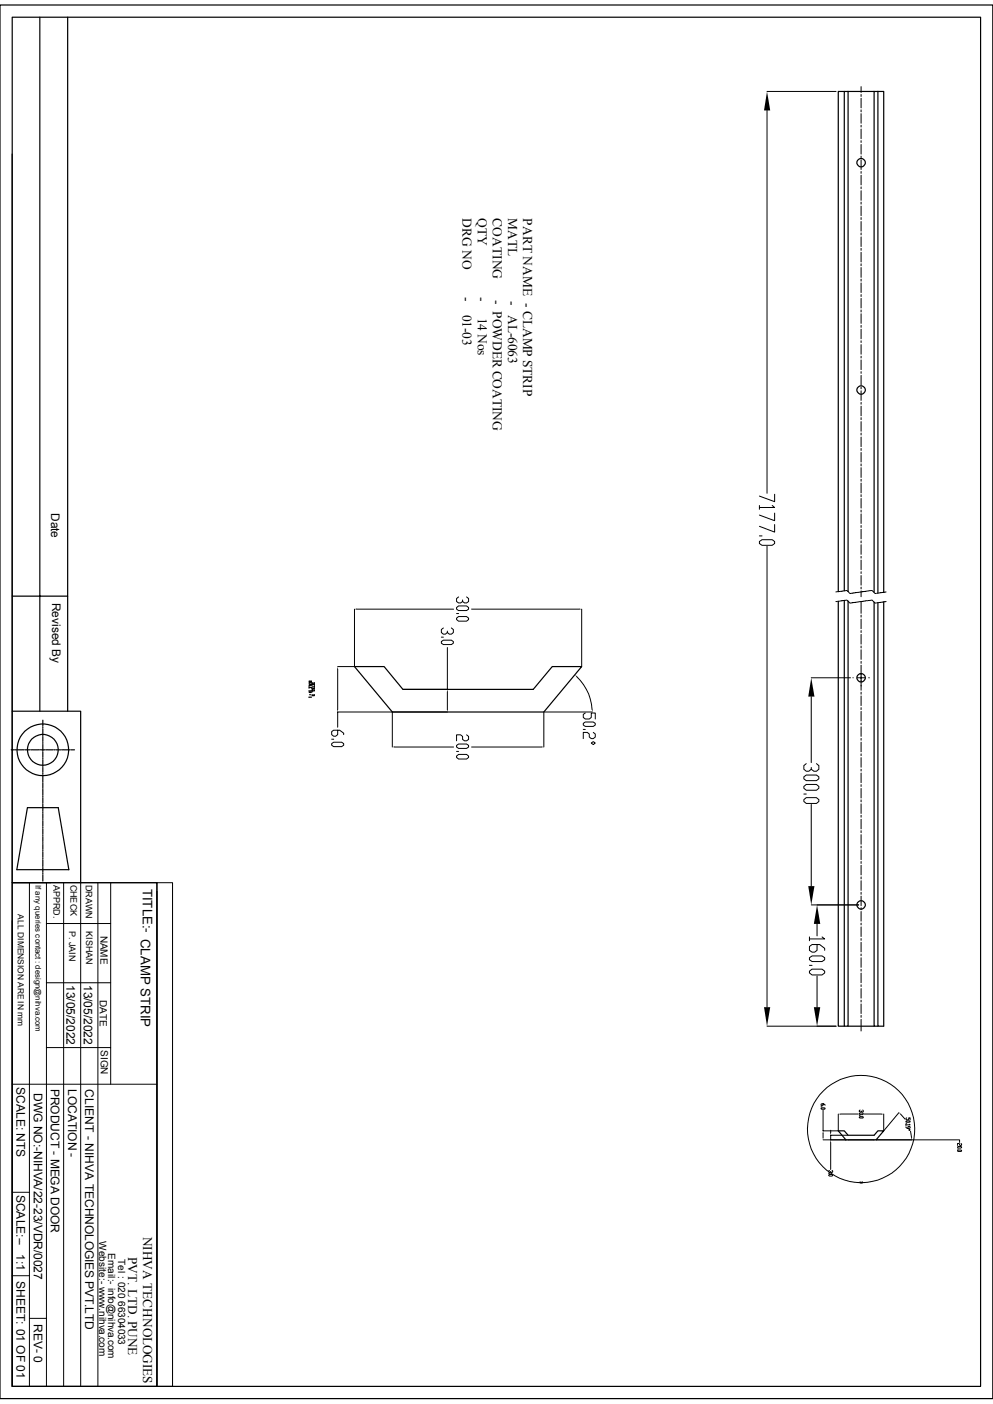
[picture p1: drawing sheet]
<svg xmlns="http://www.w3.org/2000/svg" width="210mm" height="297mm" viewBox="0 0 210 297" stroke-linecap="round" stroke-linejoin="round" font-family="sans-serif">
<g fill="none" stroke="#000" stroke-width=".25">
<path d="M0 1.1h210v294.8h-210zM2.6 3.6h204.8v289.7h-204.8zM8.4 3.6v146.9M14.3 3.6v146.9M178.6 19.3h-1.3v105.9M179.4 19.3h-.8v105.7M179.4 19.3v105.8M179.4 19.3h5.5M185.7 19.3h1.2v106M185.7 19.3h-.8v106M185.7 19.3v106.2M2.6 32.6v117.9h14.5v36.2"/>
<path d="M2.6 126.1h11.7M177.3 127.2v89.9h1.3M178.6 127v90.1h.8v-89.9M184.9 127.4v89.7h.8M186.9 127.3v89.8h-1.2v-89.6M2.4 158.6h.6M2.6 150.5v36.2M3.3 158.6h.2M3.7 158.6h1M4.9 158.6h.2M5.3 158.6h1M6.5 158.6h.2"/>
<path d="M6.9 158.6h1.1M8.1 158.6h.2M8.6 158.6h1M9.1 152.4v1.2M9.1 153.8v.2M9.1 154.2v1M9.1 155.4v.2M9.1 155.8v1M9.1 157.1v.2M9.1 157.5v1M9.1 158.7v.2M9.1 159.1v1"/>
<path d="M9.8 158.6h.2M10.2 158.6h1M11.4 158.6h.2M11.8 158.6h1M13 158.6h.3M13.4 158.6h1M14.6 158.6h.3M15.1 158.6h.6M75 141h6.2l4 4.8h27.6l4-4.8h6.2l-8 9.6h-32zM5.8 170.9h6.5l2.3 13.1h-11zM9.1 160.3v.2M9.1 160.7v1.1"/>
<path d="M9.1 161.9v.2M9.1 162.3v1.1M9.1 163.6v.2M9.1 164v1M9.1 165.2v.2M9.1 165.6v1M9.1 166.8v.2M9.1 167.2v1M9.1 168.4v.3M9.1 168.9v1M9.1 170.1v.2M9.1 170.5v1"/>
<path d="M9.1 171.7v.2M9.1 172.1v1M9.1 173.4v.1M9.1 173.7v1.1M9.1 175v.2M9.1 175.4v1M9.1 176.6v.2M9.1 177v1M9.1 178.2v.2M9.1 178.6v1.1M9.1 179.9v.1M2.6 186.7h30.6v106.6h-30.6z"/>
<path d="M2.6 194.8v98.5M9.1 185.2v1.2M9.1 180.3v1M9.1 181.5v.2M9.1 181.9v1M9.1 183.1v.2M9.1 183.5v1M9.1 184.7v.3M179.4 217.1h5.5M177.3 239.2h1.3l.8 1h5.5l.8-1h1.2l-1.6 1.9h-6.4z"/>
<circle cx="182.1" cy="34.4" r=".89"/>
<circle cx="182.1" cy="82.5" r=".89"/>
<circle cx="9.1" cy="158.6" r="5.5"/>
<circle cx="9.1" cy="158.6" r="3.3"/>
<circle cx="182.1" cy="143.4" r=".89"/>
<circle cx="182.1" cy="191.4" r=".89"/>
</g>
<g fill="none" stroke="#000" stroke-width=".21">
<path d="M162.2 19.3h14.6M182.1 18.3v1.3M182.1 20v.4M162.2 23.4v81M182.1 20.8v2M182.1 23.2v.5M182.1 24v2.1M182.1 26.5v.4M182.1 27.3v2M182.1 29.8v.3M182.1 30.6v2M182.1 33v.4"/>
<path d="M182.1 33.8v2.1M182.1 36.3v.4M182.1 37.1v2M182.1 39.5v.4M182.1 40.3v2.1M182.1 42.8v.4M182.1 43.6v2M182.1 46v.4M182.1 46.9v2M182.1 49.3v.4M182.1 50.1v2.1M182.1 52.5v.5"/>
<path d="M182.1 53.4v2M182.1 55.8v.4M182.1 56.6v2.1M182.1 59.1v.4M182.1 59.9v2M182.1 62.3v.4M182.1 63.1v2.1M182.1 65.6v.4M182.1 66.4v2M182.1 68.8v.5M182.1 69.6v2.1M182.1 72.1v.4"/>
<path d="M182.1 72.9v2M182.1 75.4v.3M182.1 76.2v2M182.1 78.6v.4M182.1 79.4v2M182.1 81.9v.4M182.1 82.7v2M182.1 85.1v.4M182.1 85.9v2.1M182.1 88.3v.5M182.1 89.2v2M182.1 91.6v.4"/>
<path d="M182.1 92.5v2M182.1 94.9v.4M182.1 95.7v2M182.1 98.1v.5M182.1 98.9v2.1M160.6 114.6l.6-.4h2.1l.5 .4v.4l-.5 .4h-2.1l-.6-.4zM160.6 106.9v.8M160.6 113.4h.6M162.2 115.6v97.5M163.3 106.9l.5 .5h-3.2M163.8 104.6v1.5l-3.2-1.2M163.8 108.5v1.7l-3.2-1.2"/>
<path d="M163.8 111v1.6l-3.2-1.3M182.1 101.4v.4M182.1 102.2v2.1M182.1 104.6v.5M182.1 105.5v2M182.1 107.9v.4M182.1 108.7v2M182.1 111.2v.4M182.1 112v2M182.1 114.4v.5M182.1 115.2v2.1M182.1 117.7v.4"/>
<path d="M182.1 118.5v2M75 128.9v12.1M75.5 128.9h20.4M93.3 135.7l.5-.3h1.7l.4 .3v.4l-.4 .3h-1.7l-.5-.3zM93.3 134.8h.5M93.8 132.8l-.5 .4v.6l.5 .4h.4l.4-.4M94.6 137v8.8h-9.4M95.5 132.8l.4 .4v.6l-.4 .4h-.5l-.4-.4v-.3M96.6 129.8h.4M96.6 128.5l.4-.3h1.7l.4 .3v.4l-.4 .3h-1.7l-.4-.3zM96.6 130.8l.4-.4h1.7l.4 .4v.3l-.4 .3h-1.7l-.4-.3zM97 126.3l-.4 .3v.7l.4 .3h.4l.4-.3"/>
<path d="M98.7 126.3l.4 .3v.7l-.4 .3h-.4l-.5-.3v-.4M99.7 128.9h22.8M123 128.9v12.1M176.8 127.3h.2M177 125.2h-.2M177.1 127.2h.2M177.3 125.1l-.2 .1M177.4 125.1h.2M177.4 127.2h.2M177.7 125.1h.2M177.7 127.1h.2M178 125.1h.2"/>
<path d="M178 127.1h.2M178.3 125h.2M178.3 127h.2M178.6 125h.2M178.6 127h.2M178.9 124.9l.4 .2M178.9 127l.4 .1M179.4 125.1l.1 .2M179.4 127.2l.1 .1M179.6 125.4l.4 .1M179.6 127.4l.4 .2M180.3 125.5h-.3"/>
<path d="M180.3 127.5l-.3 .1M180.6 125.4l-.3 .1M180.6 127.5h-.3M180.8 125.4h-.2M180.8 127.4l-.2 .1M181.1 125.3l-.2 .1M181.1 127.4h-.2M181.4 125.3h-.1M181.4 127.3l-.1 .1M181.7 125.3h-.1M181.7 127.3h-.1M181.9 127.3h.2v2.5"/>
<path d="M182.1 125.2l-.2 .1M182.1 120.9v.4M182.1 121.8v2M182.1 124.2v.4M182.1 125v1.2M182.1 130.1v.5M182.1 131v2M182.1 133.4v.4M182.1 134.2v2.1M182.1 136.7v.4M182.1 137.5v2M182.1 139.9v.4"/>
<path d="M182.4 125.2h-.2M182.4 127.2l-.2 .1M182.7 125.1l-.2 .1M182.7 127.2h-.2M183 125.1h-.2M183 127.1l-.2 .1M183.3 125.1h-.3M183.3 127.1h-.3M183.4 127.1h.2M183.6 125l-.2 .1M183.7 127h.2M183.9 125h-.2"/>
<path d="M184 127h.2M184.2 124.9l-.2 .1M184.3 124.9l.3 .2M184.3 127l.3 .1M184.7 125.1l.1 .2M184.7 127.2l.1 .1M184.9 125.4l.2 .2 .2-.1M184.9 127.4l.2 .2h.2M185.6 127.5l-.2 .1M185.6 125.5h-.2M185.9 127.5h-.2M185.9 125.4l-.2 .1"/>
<path d="M186.2 127.4l-.2 .1M186.2 125.4h-.2M186.5 127.4h-.2M186.5 125.3l-.2 .1M186.8 127.3l-.2 .1M186.8 125.3h-.2M187.1 127.3h-.2M187.1 125.3h-.2M187.4 127.3h-.2M187.4 125.2l-.2 .1M65.4 144.7l.5 .1-.5 .1M65.4 145.6v-.2h.5v.2"/>
<path d="M65.4 146.1l.5 .1-.1-.1M65.4 146.4h.5l-.5 .1zM65.4 147h.1M65.4 144v.2l.5-.1-.1 .1M65.4 144.6v-.2h.5l-.1 .2M65.5 144.7v.2M65.6 145.4v.1M65.6 147h.1M65.8 147.4l-.4 .2M65.9 145h-.5v.3M66 145.3h.5M66 145.9v.1"/>
<path d="M66 146h.5M66 144.4l.1 .3 .4-.1v-.2M66 145.5l.5 .2-.5 .1M66 146.9l.1 .3 .2-.2M66 144.5h.5M66 147h.5M66.2 145.5v.3M66.3 144.8v.1M66.5 145.2v.2M66.5 145.9v.1M66.5 145v-.2h-.5v.2M66.5 146.2h-.5v.2"/>
<path d="M66.5 146.9v.3h-.2M70.1 156.4h.5M70.1 157.3l.5-.3h1.7l.4 .3v.3l-.4 .3h-1.7l-.5-.3zM71.4 154.5v.9l-.4 .3h-.4l-.5-.3v-.6l.5-.3h1.2l.9 .6v.3M71.4 141h3.5M71.4 141.6v8.5M83 150.7v7.3M83.5 158h12.4M94.6 150.6h-23.2v3.2M94.6 146.3v3.8M96.6 159h.4M96.6 157.7l.4-.3h1.7l.4 .3v.3l-.4 .3h-1.7l-.4-.3z"/>
<path d="M96.6 159.9l.4-.3h1.7l.4 .3v.3l-.4 .4h-1.7l-.4-.4zM98.7 155.4l.4 .4v.6l-.4 .3h-.4l-.5-.3v-.6l-.4-.4h-.8v1.3M99.7 158h14.8M122 143.1a10.5 10.5 0 0 1 3.2 7M123.4 154.3h.4M123.4 153l.4-.3h1.7l.4 .3v.4l-.4 .3h-1.7l-.4-.3zM123.8 150.8l-.4 .3v.7l.4 .3h.8l.5-.3v-1h.8v1.3M125.1 157.2l.4-.3 .4 .3-.4 .3zM125.3 150.6l-10.3 .1v7.3M125.5 154.9l.4 .4v.6l-.4 .4h-.4l-.5-.4v-.6l-.4-.4h-.8v1.4M171.6 143.4h8.3M171.6 147.4v13.9"/>
<path d="M180.4 143.4h.1M181.3 143.4h.8v.8M182.1 140.7v2M182.1 143.2v.4M182.1 144v2M182.1 146.4v.5M182.1 147.2v2.1M182.1 149.7v.4M182.1 150.5v2M182.1 153v.3M182.1 153.8v2M182.1 156.2v.4"/>
<path d="M182.1 157v2M182.1 159.5v.4M182.1 142.5v.9h.8M183.7 143.4h.2M170 164.3l.5-.3h2.2l.5 .3v.5l-.5 .3h-2.2l-.5-.3zM170 166.4l.5-.5h2.2l.5 .5v.4l-.5 .4h-2.2l-.5-.4zM170 169.2l.5-.5h2.2l.5 .5v.3l-.5 .5h-2.2l-.5-.5zM170 168h.5M170.5 161.5l-.5 .5v.7l.5 .5h.6l.5-.5M171.6 170.2v17.3M172.7 161.5l.5 .5v.7l-.5 .5h-.6l-.5-.5v-.4M182.1 160.3v2"/>
<path d="M182.1 162.7v.4M182.1 163.5v2.1M182.1 166v.4M182.1 166.8v2M182.1 169.2v.4M182.1 170.1v2M182.1 172.5v.4M182.1 173.3v2M182.1 175.7v.4M182.1 176.6v2M182.1 179v.4M182.1 179.8v2.1"/>
<path d="M2.6 186.7h30.6M6.2 186.7v106.6M9.8 195.4h13.6M9.8 186.7v106.6M13.5 186.7v106.6M17.1 186.7v106.6M20.7 186.7v106.6M23.4 186.7v42.7M33.2 186.7h3.3v106.6h-3.3zM33.2 188.6v104.7M171.2 198.2v.8M171.6 191.4h10"/>
<path d="M172.8 199.8v1.2l-.5 .4h-.6l-.5-.4v-.8l.5-.4h1.7l1 .8v.4M172.8 195.5v2.5M173.9 198.2l.5 .4h-3.2M182.1 182.2v.5M182.1 183v2.1M182.1 185.5v.4M182.1 186.3v2M182.1 188.8v.4M182.1 189.6v2M182.1 192v.4M182.1 192.8v2.1M182.1 195.3v.4"/>
<path d="M182.1 196.1v2M182.1 198.5v.4M182.1 199.3v2.1M9.8 207.9h13.6M162.2 217.1h14.6M171.2 202.6l.5-.4h2.2l.5 .4v.4l-.5 .4h-2.2l-.5-.4zM171.2 205.4l.5-.4h2.2l.5 .4v.4l-.5 .4h-2.2l-.5-.4zM171.2 204.2h.5M172.8 206.5v6.6M182.1 201.8v.4M182.1 202.6v2M182.1 205.1v.3"/>
<path d="M182.1 205.9v2M182.1 208.3v.4M182.1 209.1v2.1M182.1 211.6v.4M182.1 212.4v2M182.1 214.8v.4M182.1 215.6v2.5M2.6 229.4h30.6M9.8 221.6h13.6M173.7 234.4h.7l.1 .2-.7 .1zM173.7 234.1h.1M174.1 234.9v4.3h3.2v-3.5"/>
<path d="M174.1 239.7v.9M174.1 233.5v.3l-.3 .1-.1-.1 .1-.3h.4l.3 .3M175.7 239.1v.5M177.8 235.7h3.7M181.7 236h.2M181.7 235.6l.8-.1 .1 .2-.7 .1zM181.7 236.3l.8-.1 .1 .2-.7 .1zM181.9 234.8l-.2 .4h.5M182.5 234.8l.1 .4h-.3l-.1-.2M182.8 235.7h3.6M190.1 235.4l-3.2 3.8v-3.5M190.5 235.7l.9 1"/>
<path d="M191.6 237.6h.2M191.6 237.8v.3M191.6 237.2l.7-.1 .2 .2-.7 .1zM191.6 238.4l.3 .3h.4l.2-.3h-.5v.3M191.8 236.5l-.2 .1 .2 .3 .4-.1v-.3h.3v.4M192.2 239h.3l-.2 .1zM192.3 237.8l.2 .2h-.9M192.6 239.3l.2 1.3M2.6 252.2h3.6M175.3 248.2h.1M175.3 248.6l.7-.1 .1 .2-.7 .1zM175.4 247.6l-.1 .3 .1 .1 .3-.1"/>
<path d="M175.7 241.7v5.7M176 247.6l.1 .1-.1 .3-.3-.2M178.9 241.1h-4.8M179.3 240.2h-3.6v.9M179.5 241.1h5.3M181.9 250.2a11.4 11.4 0 0 1-9.8-16.8 11.4 11.4 0 0 1 19.4-1 11.4 11.4 0 0 1-8 17.7l-1.1 .1M181.9 250l.1 .3 .2-.2M181.9 250.1h.5M182.4 250v.2h-.2M192.8 241.1h-7.5h17.6v.6M202.5 243.1h.1M202.5 242.7l.7-.2 .2 .2-.8 .2z"/>
<path d="M202.5 243.4l.7-.1 .2 .2-.8 .1zM203.2 241.9l.2 .1-.2 .3-.3-.1-.1-.3h-.3v.4M2.6 269.9h3.6M6.2 278.9h3.6"/>
</g>
<g fill="#000">
<path d="M162.2 19.3l.7 4.1h-1.3zM75 128.9l.5-.2v.2zM122.5 128.7l.5 .2h-.5zM71.4 141l.1 .6h-.2zM71.3 150.1h.2l-.1 .5zM83 158l.5-.1v.2zM94.5 150.1h.2l-.1 .5zM94.6 145.8l.1 .5h-.2zM114.5 157.9l.5 .1-.5 .1zM121.6 142.8l.4 .2-.1 .2zM125.2 150.1h.1v.5zM171.6 143.4l.7 4h-1.4z"/>
<path d="M170.9 187.5h1.4l-.7 3.9zM172.8 191.4l.7 4.1h-1.4zM161.6 213.1h1.3l-.7 4zM172.1 213.1h1.4l-.7 4zM174.1 239.2l.1 .5h-.2zM175.6 239.6h.2l-.1 .6zM177.3 235.7l.5-.1v.2zM186.4 235.6l.5 .1-.5 .1zM190.1 235.4l.5 .3-.1 .1zM174 240.6h.2l-.1 .5zM175.7 241.1l.1 .6h-.2zM178.9 241.1l.6-.1v.3z"/>
<path d="M181.4 250.1l.5 .1-.5 .1zM182.4 250.2l.5-.1v.2zM184.8 241l.5 .1-.5 .2zM192.7 240.6h.2l-.1 .5z"/>
</g>
<g font-size="2.8">
<text x="97.8" y="46.2" transform="rotate(90 97.8 46.2)">DRG NO</text>
<text x="101.1" y="46.1" transform="rotate(90 101.1 46.1)">QTY</text>
<text x="104.3" y="46.1" transform="rotate(90 104.3 46.1)">COATING</text>
<text x="107.4" y="46.2" transform="rotate(90 107.4 46.2)">MATL</text>
<text x="110.7" y="46.2" transform="rotate(90 110.7 46.2)">PART NAME - CLAMP STRIP</text>
<text x="97.8" y="62.9" transform="rotate(90 97.8 62.9)">-</text>
<text x="101.1" y="62.8" transform="rotate(90 101.1 62.8)">-</text>
<text x="104.3" y="63.4" transform="rotate(90 104.3 63.4)">- POWDER COATING</text>
<text x="107.4" y="63.6" transform="rotate(90 107.4 63.6)">-</text>
<text x="97.8" y="66.6" transform="rotate(90 97.8 66.6)">01-03</text>
<text x="101.1" y="67.2" transform="rotate(90 101.1 67.2)">14 Nos</text>
<text x="107.4" y="66.7" transform="rotate(90 107.4 66.7)">AL-6063</text>
<text x="30.2" y="188" transform="rotate(90 30.2 188)">TITLE:- CLAMP STRIP</text>
<text x="30.3" y="261.6" transform="rotate(90 30.3 261.6)">NIHVA TECHNOLOGIES</text>
<text x="27.1" y="265.9" transform="rotate(90 27.1 265.9)">PVT. LTD. PUNE</text>
</g>
<g font-size="2.5">
<text x="10.8" y="108.5" transform="rotate(90 10.8 108.5)">Date</text>
<text x="11" y="127.5" transform="rotate(90 11 127.5)">Revised By</text>
<text x="14.1" y="208.4" transform="rotate(90 14.1 208.4)">13/05/2022</text>
<text x="17.7" y="208.3" transform="rotate(90 17.7 208.3)">13/05/2022</text>
<text x="3.5" y="230" transform="rotate(90 3.5 230)">SCALE: NTS</text>
<text x="7.2" y="231.2" transform="rotate(90 7.2 231.2)">DWG NO:-NIHVA/22-23/VDR/0027</text>
<text x="10.8" y="230.3" transform="rotate(90 10.8 230.3)">PRODUCT - MEGA DOOR</text>
<text x="14.4" y="230.3" transform="rotate(90 14.4 230.3)">LOCATION -</text>
<text x="18" y="230.4" transform="rotate(90 18 230.4)">CLIENT - NIHVA TECHNOLOGIES PVT.LTD</text>
<text x="3.5" y="252.7" transform="rotate(90 3.5 252.7)">SCALE:--</text>
<text x="3.5" y="265.3" transform="rotate(90 3.5 265.3)">1:1</text>
<text x="3.5" y="271" transform="rotate(90 3.5 271)">SHEET: 01 OF 01</text>
<text x="7.2" y="280" transform="rotate(90 7.2 280)">REV- 0</text>
</g>
<g font-size="2.1">
<text x="21.3" y="197.9" transform="rotate(90 21.3 197.9)">NAME</text>
<text x="21.1" y="211.5" transform="rotate(90 21.1 211.5)">DATE</text>
<text x="21.3" y="222.1" transform="rotate(90 21.3 222.1)">SIGN</text>
<text x="21" y="262.6" transform="rotate(90 21 262.6)">Website:- www.nihva.com</text>
<text x="22.9" y="265" transform="rotate(90 22.9 265)">Email:- info@nihva.com</text>
<text x="25" y="266.3" transform="rotate(90 25 266.3)">Tel : 020 66304033</text>
</g>
<g font-size="1.9">
<text x="11.3" y="187.2" transform="rotate(90 11.3 187.2)">APPRD.</text>
<text x="14.9" y="187.1" transform="rotate(90 14.9 187.1)">CHECK</text>
<text x="18.1" y="187.2" transform="rotate(90 18.1 187.2)">DRAWN</text>
<text x="14.6" y="196.9" transform="rotate(90 14.6 196.9)">P. JAIN</text>
<text x="18.2" y="197" transform="rotate(90 18.2 197)">KISHAN</text>
</g>
<text font-size="1.8" x="3.8" y="193.4" transform="rotate(90 3.8 193.4)">ALL DIMENSION ARE IN mm</text>
<text font-size="1.7" x="7.5" y="187.2" transform="rotate(90 7.5 187.2)">If any queries contact : design@nihva.com</text>
</svg>
